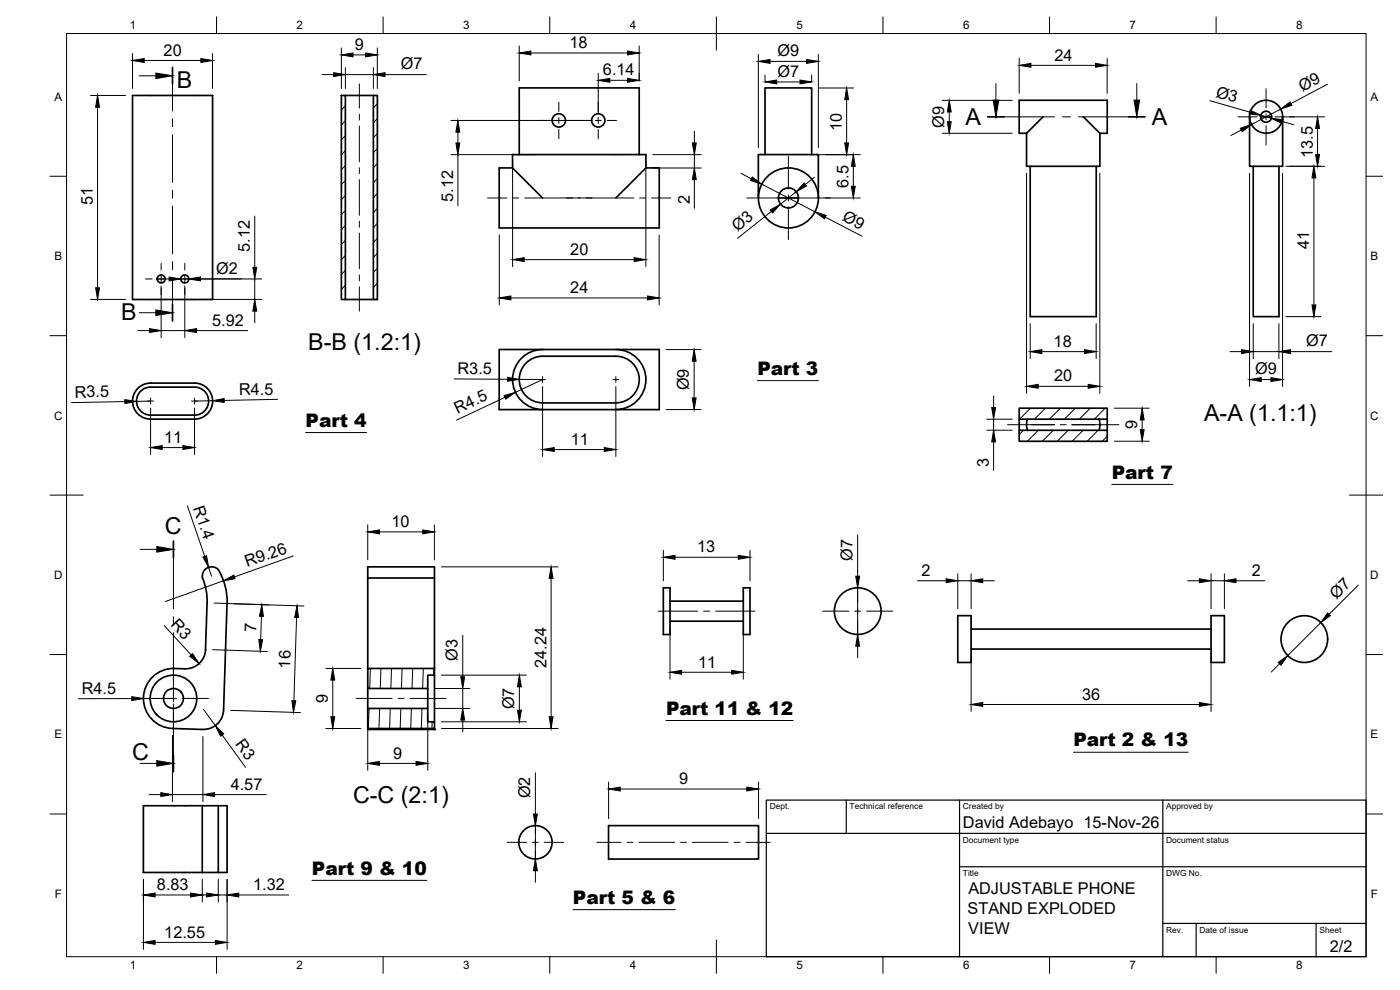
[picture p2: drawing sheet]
<svg xmlns="http://www.w3.org/2000/svg" width="420mm" height="297mm" viewBox="0 0 420 297" stroke-linecap="round" stroke-linejoin="round" font-family="sans-serif">
<!-- layer: Visible -->
<g fill="none" stroke="#000" stroke-width=".51">
<path d="M39.8 28.6h24v61.3h-24zM102.4 28.6h1.3v61.3h-1.3zM103.7 28.6h8.4M112.1 28.6h1.2v61.3h-1.2zM305.9 30.1h26.4v9.9h-2.2v9.9h-22v-9.9h-2.2zM313 35l-4.9 5M325.1 35l5 5M375 35v14.9h9.9v-14.9M378.3 35h3.3M153.8 46.4h40v4h4v18h-48v-18h4zM153.8 50.4l9 9M155.8 46.4v-20h36v20"/>
<path d="M193.8 50.4l-9 9M227.6 59.4v-13h18v13M229.6 46.4v-20h14v20M233.6 59.4h6M309.2 49.9v45.1h19.8v-45.1M376.1 49.9v45.1h7.7v-45.1M103.7 89.9h8.4M41.4 116.5a5.4 5.4 0 0 1 3.8-1.6h13.2a5.4 5.4 0 0 1 5.4 5.5 5.4 5.4 0 0 1-5.4 5.4h-13.2a5.4 5.4 0 0 1-5-3.4 5.4 5.4 0 0 1 1.2-5.9zM42.5 117.1a4.2 4.2 0 0 1 2.7-1h13.2a4.2 4.2 0 0 1 4.2 4.3 4.2 4.2 0 0 1-4.2 4.2h-13.2a4.2 4.2 0 0 1-4-2.8 4.2 4.2 0 0 1 1.3-4.7zM149.8 104.9h48v18h-48zM162.8 104.9a9 9 0 0 0-9 9 9 9 0 0 0 9 9M184.8 106.9h-22a7 7 0 0 0-7 7 7 7 0 0 0 7 7h22"/>
<path d="M184.8 106.9a7 7 0 0 1 7.1 7 7 7 0 0 1-7.1 7M184.8 104.9a9 9 0 0 1 9 9 9 9 0 0 1-9 9M305.9 122.5h26.4v3.3h-26.4zM305.9 129.1h26.4v3.3h-26.4zM305.9 125.8v3.3M308.4 125.8l-.3 1.6 .3 1.7M329.8 125.8l.3 1.6-.3 1.7M332.3 125.8v3.3M110.4 173.4v-3.3h20v30.5M130.4 173.4h-20v27.2M199.1 176.4h2v14h-2zM223.1 176.4h2v14h-2z"/>
<path d="M68.1 181.1l-1 31.9a6 6 0 0 1-6.2 5.9l-9.1-.3a9 9 0 0 1-8.7-9.3 9 9 0 0 1 9.2-8.7 9.3 9.3 0 0 0 6.8-1 6 6 0 0 0 2.6-4.7l.4-14a17.4 17.4 0 0 0-1.3-7.5 2.76 2.76 0 0 1 1.9-3.2 2.76 2.76 0 0 1 3.4 1.7 18.5 18.5 0 0 1 2.1 9.2M201.1 180.4h22M201.1 186.4h22M287.4 184.7h4v14.1h-4zM291.4 194.7h72.1M291.4 188.8h72.1M363.5 184.7h4v14.1h-4zM110.4 200.6h20v2h-2v4h-18zM110.4 218.6h20v-2h-2v-4h-18v6.3h20v-.3M110.4 206.6v6M128.4 206.6v6M130.4 202.6v14"/>
<path d="M60.7 241.8h-17.7v20h17.7M60.7 241.8h4.8M60.7 241.8v20M182.6 247.7h45v10.1h-45zM60.7 261.8h4.8v-20h2.7v20h-2.7"/>
<circle cx="167.7" cy="36.1" r="2"/>
<circle cx="179.5" cy="36.1" r="2"/>
<circle cx="380" cy="35" r="1.65"/>
<circle cx="380" cy="35" r="5"/>
<circle cx="236.6" cy="59.4" r="9"/>
<circle cx="236.6" cy="59.4" r="3"/>
<circle cx="48.4" cy="83.7" r="1.2"/>
<circle cx="55.5" cy="83.7" r="1.2"/>
<circle cx="257.4" cy="183.4" r="7"/>
<circle cx="391.4" cy="191.7" r="7"/>
<circle cx="52.1" cy="209.6" r="3"/>
<circle cx="52.1" cy="209.6" r="7"/>
<circle cx="160.7" cy="252.7" r="5"/>
</g>
<g fill="#000">
<circle cx="110.4" cy="218.9" r=".25"/>
<circle cx="130.4" cy="218.9" r=".25"/>
</g>
<!-- layer: BORDER -->
<g fill="none" stroke="#000" stroke-width=".3">
<path d="M20 10.1h390v276.9h-390zM65 5.1v5M115 5.1v5M165 5.1v5M215 5.1v10M265 5.1v5M315 5.1v5M365 5.1v5M15 52.9h5M410 52.9h5M15 100.7h5M410 100.7h5"/>
<path d="M15 148.6h10M405 148.6h10M15 196.4h5M410 196.4h5M15 244.2h5M410 244.2h5M65 287v5M115 287v5M165 287v5M215 282.1v9.9M265 287v5M315 287v5"/>
<path d="M365 287v5"/>
</g>
<!-- layer: TITLEBLOCK -->
<path d="M230 240.1h180v46.9h-180zM230 250h180M254 240.1v9.9M288 240.1v46.9M349 240.1v46.9M288 260.1h122M349 277.1h61M359 277.1v9.9M395 277.1v9.9" fill="none" stroke="#000" stroke-width=".36"/>
<!-- layer: Hatching -->
<g fill="none" stroke="#000" stroke-width=".3">
<path d="M103.7 31.8l-1.3 1.1M103.7 36.2l-1.3 1.3M113.2 31.1l-1.1 1.2M113.2 35.6l-1.1 1.2M103.7 40.7l-1.3 1.2M103.7 45.2l-1.3 1.2M103.7 49.7l-1.3 1.2M103.7 54.2l-1.3 1.2M103.7 58.7l-1.3 1.2M113.2 40.1l-1.1 1.2M113.2 44.6l-1.1 1.2M113.2 49.1l-1.1 1.2"/>
<path d="M113.2 53.6l-1.1 1.2M113.2 58.1l-1.1 1.2M103.7 63.2l-1.3 1.2M103.7 67.7l-1.3 1.2M103.7 72.2l-1.3 1.2M103.7 76.7l-1.3 1.2M113.2 62.6l-1.1 1.2M113.2 67l-1.1 1.2M113.2 71.6l-1.1 1.1M113.2 76l-1.1 1.2M103.7 81.1l-1.3 1.2M103.7 85.6l-1.3 1.2"/>
<path d="M113.2 80.5l-1.1 1.2M113.2 85l-1.1 1.2M113.2 89.5l-.3 .3M307.1 129.1l-1.2 1.3M309.3 122.5l-3.3 3.3M311.6 129.1l-3.3 3.3M313.8 122.5l-3.3 3.3M316.1 129.1l-3.3 3.3M318.2 122.5l-3.3 3.3M320.6 129.1l-3.3 3.3M322.7 122.5l-3.3 3.3M325.1 129.1l-3.3 3.3"/>
<path d="M327.2 122.5l-3.3 3.3M329.6 129.1l-3.3 3.3M331.7 122.5l-3.3 3.3M332.3 130.9l-1.5 1.5M110.8 212.6l-.2 6M111.1 200.6l-.1 6M113.9 212.6l-.2 6M114.3 200.6l-.2 6M117.1 212.6l-.2 6M117.5 200.6l-.2 6M120.3 212.6l-.2 6M120.7 200.6l-.2 6"/>
<path d="M123.5 212.6l-.2 6M123.9 200.6l-.2 6M126.6 212.6l-.2 6M127 200.6l-.2 6M129.7 216.6l-.1 2M130.2 200.6v2"/>
</g>
<!-- layer: Section Lines -->
<path d="M51.8 20.2v5M296.4 35.1h5M338.7 35.1h5M51.8 91.3v5M52 162.3v5M52 226.6v4.9" fill="none" stroke="#000" stroke-width=".51"/>
<g fill="none" stroke="#000" stroke-width=".3">
<path d="M41.8 22.7h5M51.8 25.2v8.1M51.8 35.7v2.3M298.9 25v5M301.4 35.1h15.1M318.9 35.1h2.3M323.6 35.1h15.1M341.2 25v5M51.8 40.4v14.3M51.8 57.1v2.4M51.8 61.9v14.2M51.8 78.5v2.4"/>
<path d="M41.8 93.8h5M51.8 83.3v8M42 164.8h5.1M52 167.3v15.4M52 185v2.4M52 189.8v14.3M52 206.5v2.3M52 211.2v15.4M42 229.1h5.1"/>
</g>
<path d="M46.8 21.9l5 .8-5 .9zM298.1 30h1.6l-.8 5.1zM340.3 30h1.7l-.8 5.1zM46.8 93l5 .8-5 .9zM47.1 164l4.9 .8-4.9 .9zM47.1 228.2l4.9 .9-4.9 .8z" fill="#000" stroke="#000" stroke-width=".3"/>
<!-- layer: Smart Centers -->
<g fill="none" stroke="#000" stroke-width=".3">
<path d="M107.8 25.2v7.3M107.8 34.3v1.7M107.8 37.8v10.7M162.2 36.1h2.8M166.8 36.1h1.8M167.7 30.7v2.8M167.7 35.2v1.8M167.7 38.8v2.8M170.4 36.1h2.8M174 36.1h2.9M178.6 36.1h1.8M179.5 30.7v2.8"/>
<path d="M179.5 35.2v1.8M179.5 38.8v2.8M182.2 36.1h2.8M371.5 35.1h5.8M379.1 35.1h1.8M380 26.6v5.8M380 34.1v1.8M380 37.7v5.8M382.7 35.1h5.7M107.8 50.3v1.8M107.8 53.9v10.7M146.3 59.4h5.8"/>
<path d="M153.9 59.4h1.8M157.5 59.4h10.7M168.3 59.4h11M179.5 59.4h10.7M192 59.4h1.8M195.5 59.4h5.8M224.1 59.4h9.8M235.7 59.4h1.8M236.6 46.9v9.8M236.6 58.5v1.8M239.3 59.4h9.8M48.4 79v2"/>
<path d="M55.5 79v2M107.8 66.4v1.8M107.8 70v10.7M236.6 62.1v9.8M43.7 83.7h2M47.5 83.7h1.8M48.4 82.8v1.8M48.4 86.4v2M50.8 83.7h2.3M54.6 83.7h1.7M55.5 82.8v1.8M55.5 86.4v2"/>
<path d="M58.1 83.7h2.1M107.8 82.5v1.8M107.8 86v7.4M45.2 119.5v1.7M58.4 119.5v1.7M161.9 113.9h1.8M162.8 113v1.8M183.9 113.9h1.8M184.8 113v1.8M44.3 120.3h1.8M57.5 120.3h1.8M302.4 127.4h14.1"/>
<path d="M318.2 127.4h1.8M321.6 127.4h14.2M257.4 172.9v7.8M52 199.1v7.8M197.6 183.4h11.8M211.2 183.4h1.8M214.8 183.4h11.8M246.9 183.4h7.8M256.5 183.4h1.8M257.4 182.5v1.8M257.4 186.1v7.8M260.1 183.4h7.8"/>
<path d="M41.6 209.6h7.8M51.2 209.6h1.7M52 208.7v1.7M52 212.2v7.9M54.7 209.6h7.8M106.9 209.6h10.8M119.5 209.6h1.8M123 209.6h10.9M152.2 252.7h5.8M159.8 252.7h1.8M160.7 244.2v5.9M160.7 251.8v1.8"/>
<path d="M160.7 255.4v5.8M163.4 252.7h5.8M179.1 252.7h7.3M188.2 252.7h1.7M191.7 252.7h10.8M204.2 252.7h1.8M207.8 252.7h10.7M220.3 252.7h1.8M223.9 252.7h7.2"/>
</g>
<!-- layer: FD_Dimensions -->
<g fill="none" stroke="#000" stroke-width=".3">
<path d="M39.8 16.1v10.5M43.3 18.1h17M63.8 16.1v10.5M102.4 14.4v12.2M105.9 16.5h3.8M113.2 14.4v12.2M155.8 13.8v10.5M159.3 15.9h29M191.8 13.8v10.5M227.6 16.3v28M231.1 18.4h11M245.6 16.3v28"/>
<path d="M305.9 17.5v10.5M309.4 19.6h19.4M332.3 17.5v10.5M27.2 28.6h10.5M29.3 32.2v54.1M96.6 22.4h3.5M103.7 20.3v6.3M103.7 22.4h8.4M112.1 20.3v6.3M115.5 22.4h12.5M135.3 36.1h42.1M137.4 39.7v3.2"/>
<path d="M179.5 22v12M183 24.1h5.3M208.4 39.4v3.5M229.6 22.5v1.8M233.1 24.6h7M243.6 22.5v1.8M245.7 26.4h10.5M254.1 29.9v13M282.8 30.1h21M282.8 40h21M284.9 33.6v2.9M363.1 30.2l11.9 3.4"/>
<path d="M372.5 39l-3.1 1.6M378.4 34.6l3.2 .9M384.3 32.7l-8.7 4.7M384.9 36.5l3.4 .9M387 35.1h10.5M395.4 38.6v7.8M398.4 25.3l-11 5.8M135.3 46.4h25.4M137.4 46.4v15.4M153.8 48.5v31.5M193.8 48.5v31.5M195.9 46.4h14.6"/>
<path d="M195.9 50.4h14.6M208.4 46.4v4M208.4 53.9v8.6M222.4 52l3.1 1.6M228.6 55.3l16 8.2M239 57.5l-4.8 3.8M244.4 53.2l-2.7 2.2M245.7 46.4h12.5M247.7 59.4h10.5M256.1 49.9v6M308.1 52v66M330.1 52v66"/>
<path d="M375 52v64M384.9 52v64M385.9 49.9h11.6M394.3 53.4v38.1M76.5 64.8v15.4M149.8 70.5v21M157.3 77.9h33M197.8 70.5v21M231.5 63.4l-10.2 8.1M247.7 65.2l11 5.7M27.2 89.8h10.5M41.4 99.2h3.5"/>
<path d="M48.4 85.8v15.5M48.4 99.2h7.1M50.8 83.7h-3.5M54.3 83.7h2.4M55.5 85.8v15.5M57.6 83.7h20.9M59 99.2h15.3M60.5 89.8h18M72.5 83.7h-12.3M76.5 83.7v6.1M76.5 93.4v3.4M153.3 89.4h41"/>
<path d="M309.2 97.1v10.5M329 97.1v10.5M376.1 97.1v10.5M383.8 97.1v10.5M385.9 95h10.5M83.3 119.8l-16 .3M136.3 113.7l16 .1M151.5 119.2l-14.5 6.9M155.8 113.8l7 .1-8.1 3.8M162.8 116v21M184.8 116v21M199.9 104.9h10.5"/>
<path d="M208.3 108.4v11M298.2 118.8v3.5M311.6 115.9h15M312.7 105.5h12.8M369.1 105.5h3.5M376.1 105.5h7.7M378.5 113.9h2.9M387.3 105.5h12.4M37.5 120.5l-16.1 .3M45.2 120.3l-4.2 .1M45.2 122.4v14M48.7 134.3h6.2"/>
<path d="M58.4 122.4v14M63.8 120.2l-5.4 .1M166.3 134.9h15M199.9 122.9h10.5M296.1 125.8h7.7M296.1 129.1h7.7M298.2 125.8v3.3M298.2 132.6v8.6M334.4 122.5h10.5M334.4 132.4h10.5M342.8 126v2.9M56.2 151.8l5.2 15.1"/>
<path d="M110.4 157.5v10.5M113.9 159.6h13M130.4 157.5v10.5M62.6 170.2l.9 2.7M67.1 174.3l-17.5 6.2M88 166.8l-17.6 6.3M132.5 170.1h35M165.4 173.6v41.5M199.1 165.1v9.2M202.6 167.2h19M225.1 165.1v9.2M257.4 160.5v12.4"/>
<path d="M257.4 176.4v14M275.3 174.3h8.7M287.4 174.3h4M287.4 172.2v10.5M291.4 172.2v10.5M294.9 174.3h3.5M356.4 174.3h3.5M363.5 172.2v10.5M363.5 174.3h4M367.5 172.2v10.5M370.9 174.3h8.7M407.6 175.6l-8.7 8.7"/>
<path d="M49.3 187.7l8.1 8.8M63.8 194.9l16.4 .6M64.2 180.9l27 .9M78.5 184.9l-.3 7M89 185.3l-.8 25M138.9 190.7v12.4M201.1 188.5v15.3M223.1 188.5v15.3M257.4 193.9v3.5M291.4 196.8v16.7M363.5 196.8v16.7M384 199.2l-2.5 2.4"/>
<path d="M396.4 186.8l-9.9 9.9M39.5 209.6h-16M52 209.6h-8.9M61.1 212.9l3.5 4.8M69.2 213.1l21 .7M97.8 200.6h10.5M97.8 218.6h10.5M99.9 204.1v11M110.4 214.7v16.4M128.4 214.7v16.4M130.5 212.6h10.5M130.5 206.6h10.5"/>
<path d="M132.5 202.6h25.5M132.5 216.6h25.5M132.5 218.6h35M138.9 206.6v6M138.9 216.1v3.5M155.9 206.1v7M204.6 201.7h15M294.9 211.4h65M44.7 238.4h3.6M51.8 220.6v19.9M51.8 238.4h9.1M60.9 221v19.5"/>
<path d="M64.4 238.4h15.5M66.7 220.5l7 9.7M113.9 229.1h11M160.7 231.9v12.3M182.6 234.6v11M186.1 236.7h38M227.6 234.6v11M160.7 247.7v10M43.1 263.8v21.1M46.5 268.5h10.7M58.5 268.5h3.5M60.7 263.8v6.8"/>
<path d="M65.5 263.8v6.8M65.5 268.5h2.7M68.2 263.8v21.1M71.6 268.5h15.1M160.7 261.2v3.5M46.5 282.8h18.1"/>
</g>
<g fill="#000" stroke="#000" stroke-width=".3">
<path d="M39.8 18.1l3.5-.5v1.1zM60.3 17.6l3.5 .5-3.5 .6zM102.4 16.5l3.5-.6v1.2zM109.7 15.9l3.5 .6-3.5 .6zM155.8 15.9l3.5-.6v1.2zM188.3 15.3l3.5 .6-3.5 .6zM227.6 18.4l3.5-.5v1.1zM242.1 17.9l3.5 .5-3.5 .6zM305.9 19.6l3.5-.6v1.2zM328.8 19l3.5 .6-3.5 .6zM29.3 28.6l.6 3.6h-1.2zM100.1 21.8l3.6 .6-3.6 .6z"/>
<path d="M112.1 22.4l3.4-.6v1.2zM137.4 36.1l.6 3.6h-1.2zM179.5 24.1l3.5-.6v1.2zM188.3 23.5l3.5 .6-3.5 .6zM229.6 24.6l3.5-.6v1.2zM240.1 24l3.5 .6-3.5 .6zM254.1 26.4l.6 3.5h-1.2zM284.9 30.1l.6 3.5h-1.2zM284.3 36.5h1.2l-.6 3.5zM372.2 38.5l3.4-1.1-2.8 2.1zM375.2 33.1l3.2 1.5-3.5-.4zM381.6 35.5l3.5 .4-.3 1.1z"/>
<path d="M384.3 32.7l2.9-2.1 .5 1zM395.4 35.1l.6 3.5h-1.2zM136.8 42.9h1.2l-.6 3.5zM207.8 42.9h1.2l-.6 3.5zM208.4 50.4l.6 3.5h-1.2zM225.8 53.1l2.8 2.2-3.4-1.1zM241.3 54.9l.7 .9-3 1.7zM253.5 42.9h1.2l-.6 3.5zM255.5 55.9h1.2l-.6 3.5zM256.1 46.4l.6 3.5h-1.2zM394.3 49.9l.6 3.5h-1.2zM394.8 46.4h1.2l-.6 3.5z"/>
<path d="M153.8 77.9l3.5-.6v1.2zM190.3 77.3l3.5 .6-3.5 .6zM231.1 63l3.1-1.7-2.3 2.6zM244.6 63.5l3.3 1.1-.5 1.1zM28.7 86.3h1.2l-.6 3.5zM44.9 98.6l3.5 .6-3.5 .6zM50.8 83.1l3.5 .6-3.5 .6zM55.5 99.2l3.5-.6v1.2zM56.7 83.7l3.5-.6v1.2zM76.5 89.8l.5 3.6h-1.1zM75.9 80.2h1.1l-.5 3.5zM149.8 89.4l3.5-.6v1.2z"/>
<path d="M194.3 88.8l3.5 .6-3.5 .6zM393.7 91.5h1.2l-.6 3.5zM37.5 119.9l3.5 .5-3.5 .7zM63.8 120.2l3.5-.6v1.1zM151.3 118.7l3.4-1-2.9 2zM152.3 113.2l3.5 .6-3.5 .6zM207.8 119.4h1.1l-.6 3.5zM208.3 104.9l.6 3.5h-1.1zM308.1 115.9l3.5-.6v1.2zM309.2 105.5l3.5-.6v1.2zM325.5 104.9l3.5 .6-3.5 .6zM326.6 115.3l3.5 .6-3.5 .6z"/>
<path d="M372.6 104.9l3.5 .6-3.5 .6zM375 113.9l3.5-.6v1.2zM381.4 113.3l3.5 .6-3.5 .6zM383.8 105.5l3.5-.6v1.2zM45.2 134.3l3.5-.6v1.2zM54.9 133.7l3.5 .6-3.5 .6zM162.8 134.9l3.5-.6v1.2zM181.3 134.3l3.5 .6-3.5 .6zM297.6 122.3h1.2l-.6 3.5zM298.2 129.1l.6 3.5h-1.2zM342.8 122.5l.6 3.5h-1.2zM342.2 128.9h1.2l-.6 3.5z"/>
<path d="M110.4 159.6l3.5-.6v1.2zM126.9 159l3.5 .6-3.5 .6zM60.9 167.1l1.1-.4 .6 3.5zM67.1 174.3l3.1-1.8 .4 1.1zM165.4 170.1l.6 3.5h-1.2zM199.1 167.2l3.5-.6v1.2zM221.6 166.6l3.5 .6-3.5 .6zM256.8 172.9h1.2l-.6 3.5zM284 173.7l3.4 .6-3.4 .5zM291.4 174.3l3.5-.6v1.1zM359.9 173.7l3.6 .6-3.6 .5zM367.5 174.3l3.4-.6v1.1z"/>
<path d="M56.9 196.9l.9-.8 2 3zM77.7 191.9h1.1l-.7 3.5zM78.6 181.4l.5 3.5h-1.2zM89.1 181.8l.5 3.5-1.2-.1zM257.4 190.4l.6 3.5h-1.2zM383.6 198.8l2.9-2.1-2.1 2.9zM398.4 183.9l.9 .8-2.9 2.1zM39.5 209l3.6 .6-3.6 .6zM87.6 210.2l1.2 .1-.7 3.4zM99.9 200.6l.6 3.5h-1.2zM99.3 215.1h1.2l-.6 3.5zM138.9 212.6l.5 3.5h-1.1z"/>
<path d="M138.3 203.1h1.1l-.5 3.5zM155.9 202.6l.6 3.5h-1.2zM155.3 213.1h1.2l-.6 3.5zM164.8 215.1h1.2l-.6 3.5zM201.1 201.7l3.5-.6v1.2zM219.6 201.1l3.5 .6-3.5 .6zM291.4 211.4l3.5-.6v1.1zM359.9 210.8l3.6 .6-3.6 .5zM48.3 237.8l3.5 .6-3.5 .6zM60.9 238.4l3.5-.6v1.2zM64.6 217.7l2.5 2.5-.9 .7zM110.4 229.1l3.5-.6v1.1z"/>
<path d="M124.9 228.5l3.5 .6-3.5 .5zM182.6 236.7l3.5-.5v1.1zM224.1 236.2l3.5 .5-3.5 .6zM160.1 244.2h1.2l-.6 3.5zM43.1 268.5l3.4-.5v1.1zM57.2 268l3.5 .5-3.5 .6zM62 268l3.5 .5-3.5 .6zM68.2 268.5l3.4-.5v1.1zM160.7 257.7l.6 3.5h-1.2zM43.1 282.8l3.4-.6v1.1zM64.6 282.2l3.6 .6-3.6 .5z"/>
</g>
<!-- layer: Notes -->
<path d="M227.3 114.2h18.3M91.7 129.8h18.3M333.7 145.3h18.3M199.9 216.2h38.2M322.1 225.7h34.5M93.6 264.1h34.5M172 272.9h30.7" fill="none" stroke="#000" stroke-width=".3"/>
<g font-size="7">
<text x="53.1" y="26.4">B</text>
<text x="289.7" y="37.6">A</text>
<text x="345.7" y="37.6">A</text>
<text x="36.3" y="96">B</text>
<text x="92.5" y="104.9">B-B (1.2:1)</text>
<text x="361.3" y="126.4">A-A (1.1:1)</text>
<text x="49.5" y="160.2">C</text>
<text x="39.7" y="228">C</text>
<text x="106" y="240.9">C-C (2:1)</text>
</g>
<g font-size="5.6">
<text x="227.3" y="112.5">Part 3</text>
<text x="91.7" y="128">Part 4</text>
<text x="333.7" y="143.6">Part 7</text>
<text x="199.9" y="214.5">Part 11 &amp; 12</text>
<text x="322.1" y="224">Part 2 &amp; 13</text>
<text x="93.6" y="262.4">Part 9 &amp; 10</text>
<text x="172" y="271.2">Part 5 &amp; 6</text>
</g>
<g font-size="4.9">
<text x="49.1" y="16.7">20</text>
<text x="106.5" y="15">9</text>
<text x="170.9" y="14.4">18</text>
<text x="233.3" y="16.9">Ø9</text>
<text x="120.2" y="20.8">Ø7</text>
<text x="181" y="22.6">6.14</text>
<text x="233.3" y="23.1">Ø7</text>
<text x="316.4" y="18.2">24</text>
<text x="364.7" y="29.1" transform="rotate(16 364.7 29.1)">Ø3</text>
<text x="390.9" y="27.5" transform="rotate(-28 390.9 27.5)">Ø9</text>
<text x="252.6" y="39.3" transform="rotate(-90 252.6 39.3)">10</text>
<text x="283.3" y="38.3" transform="rotate(-90 283.3 38.3)">Ø9</text>
<text x="394" y="47.4" transform="rotate(-90 394 47.4)">13.5</text>
<text x="254.6" y="56.3" transform="rotate(-90 254.6 56.3)">6.5</text>
<text x="27.8" y="61.6" transform="rotate(-90 27.8 61.6)">51</text>
<text x="136" y="60.5" transform="rotate(-90 136 60.5)">5.12</text>
<text x="207" y="61.3" transform="rotate(-90 207 61.3)">2</text>
<text x="252.6" y="66" transform="rotate(27 252.6 66)">Ø9</text>
<text x="221.3" y="69.6" transform="rotate(-38 221.3 69.6)">Ø3</text>
<text x="75" y="75.5" transform="rotate(-90 75 75.5)">5.12</text>
<text x="171.2" y="76.4">20</text>
<text x="392.9" y="74.7" transform="rotate(-90 392.9 74.7)">41</text>
<text x="64.9" y="82.1">Ø2</text>
<text x="171.2" y="88">24</text>
<text x="63.6" y="97.7">5.92</text>
<text x="316.2" y="104">18</text>
<text x="392" y="104">Ø7</text>
<text x="137.3" y="112.2">R3.5</text>
<text x="376.7" y="112.3">Ø9</text>
<text x="22.4" y="119.3" transform="rotate(-1 22.4 119.3)">R3.5</text>
<text x="71.8" y="118.6" transform="rotate(-1 71.8 118.6)">R4.5</text>
<text x="206.8" y="117.1" transform="rotate(-90 206.8 117.1)">Ø9</text>
<text x="316.4" y="114.5">20</text>
<text x="137.3" y="124.3" transform="rotate(-25 137.3 124.3)">R4.5</text>
<text x="341.3" y="128.8" transform="rotate(-90 341.3 128.8)">9</text>
<text x="49.3" y="132.9">11</text>
<text x="171.3" y="133.5">11</text>
<text x="296.7" y="140" transform="rotate(-90 296.7 140)">3</text>
<text x="57.9" y="152.3" transform="rotate(71 57.9 152.3)">R1.4</text>
<text x="117.5" y="158.1">10</text>
<text x="209.2" y="165.7">13</text>
<text x="74.1" y="170.2" transform="rotate(-20 74.1 170.2)">R9.26</text>
<text x="255.9" y="168.2" transform="rotate(-90 255.9 168.2)">Ø7</text>
<text x="276.6" y="172.9">2</text>
<text x="375.7" y="172.9">2</text>
<text x="401.1" y="179.9" transform="rotate(-45 401.1 179.9)">Ø7</text>
<text x="51.1" y="187.5" transform="rotate(47 51.1 187.5)">R3</text>
<text x="76.9" y="189.7" transform="rotate(-88 76.9 189.7)">7</text>
<text x="87.1" y="200.6" transform="rotate(-88 87.1 200.6)">16</text>
<text x="137.3" y="198.4" transform="rotate(-90 137.3 198.4)">Ø3</text>
<text x="164" y="200.4" transform="rotate(-90 164 200.4)">24.24</text>
<text x="209.5" y="200.3">11</text>
<text x="24.5" y="208.2">R4.5</text>
<text x="324.7" y="209.9">36</text>
<text x="98.4" y="210.9" transform="rotate(-90 98.4 210.9)">9</text>
<text x="154.3" y="212.8" transform="rotate(-90 154.3 212.8)">Ø7</text>
<text x="70.5" y="223.3" transform="rotate(54 70.5 223.3)">R3</text>
<text x="118" y="227.6">9</text>
<text x="69.2" y="236.9">4.57</text>
<text x="159.1" y="239.6" transform="rotate(-90 159.1 239.6)">Ø2</text>
<text x="203.8" y="235.3">9</text>
<text x="289" y="248.5">David Adebayo 15-Nov-26</text>
<text x="47.1" y="267.1">8.83</text>
<text x="76" y="267.1">1.32</text>
<text x="290.6" y="268.4">ADJUSTABLE PHONE</text>
<text x="290.4" y="274.3">STAND EXPLODED</text>
<text x="49.3" y="281.3">12.55</text>
<text x="290.6" y="280.1">VIEW</text>
<text x="399.1" y="285.7">2/2</text>
</g>
<g font-size="3.5">
<text x="39" y="8.8">1</text>
<text x="89" y="8.8">2</text>
<text x="139" y="8.8">3</text>
<text x="189" y="8.8">4</text>
<text x="239" y="8.8">5</text>
<text x="289" y="8.8">6</text>
<text x="339" y="8.8">7</text>
<text x="389" y="8.8">8</text>
<text x="16.3" y="30.2">A</text>
<text x="411.3" y="30.2">A</text>
<text x="16.3" y="78">B</text>
<text x="411.3" y="78">B</text>
<text x="16.2" y="125.9">C</text>
<text x="411.2" y="125.9">C</text>
<text x="16.2" y="173.7">D</text>
<text x="411.2" y="173.7">D</text>
<text x="16.3" y="221.6">E</text>
<text x="411.3" y="221.6">E</text>
<text x="16.4" y="269.4">F</text>
<text x="411.4" y="269.4">F</text>
<text x="39" y="290.8">1</text>
<text x="89" y="290.8">2</text>
<text x="139" y="290.8">3</text>
<text x="189" y="290.8">4</text>
<text x="239" y="290.8">5</text>
<text x="289" y="290.8">6</text>
<text x="339" y="290.8">7</text>
<text x="389" y="290.8">8</text>
</g>
<g font-size="2.5">
<text x="231" y="242.9">Dept.</text>
<text x="255" y="242.9">Technical reference</text>
<text x="289" y="242.9">Created by</text>
<text x="350" y="242.9">Approved by</text>
<text x="289" y="252.8">Document type</text>
<text x="350" y="252.8">Document status</text>
<text x="289" y="262.9">Title</text>
<text x="350" y="262.9">DWG No.</text>
<text x="350" y="279.9">Rev.</text>
<text x="360" y="279.9">Date of issue</text>
<text x="396" y="279.9">Sheet</text>
</g>
</svg>
